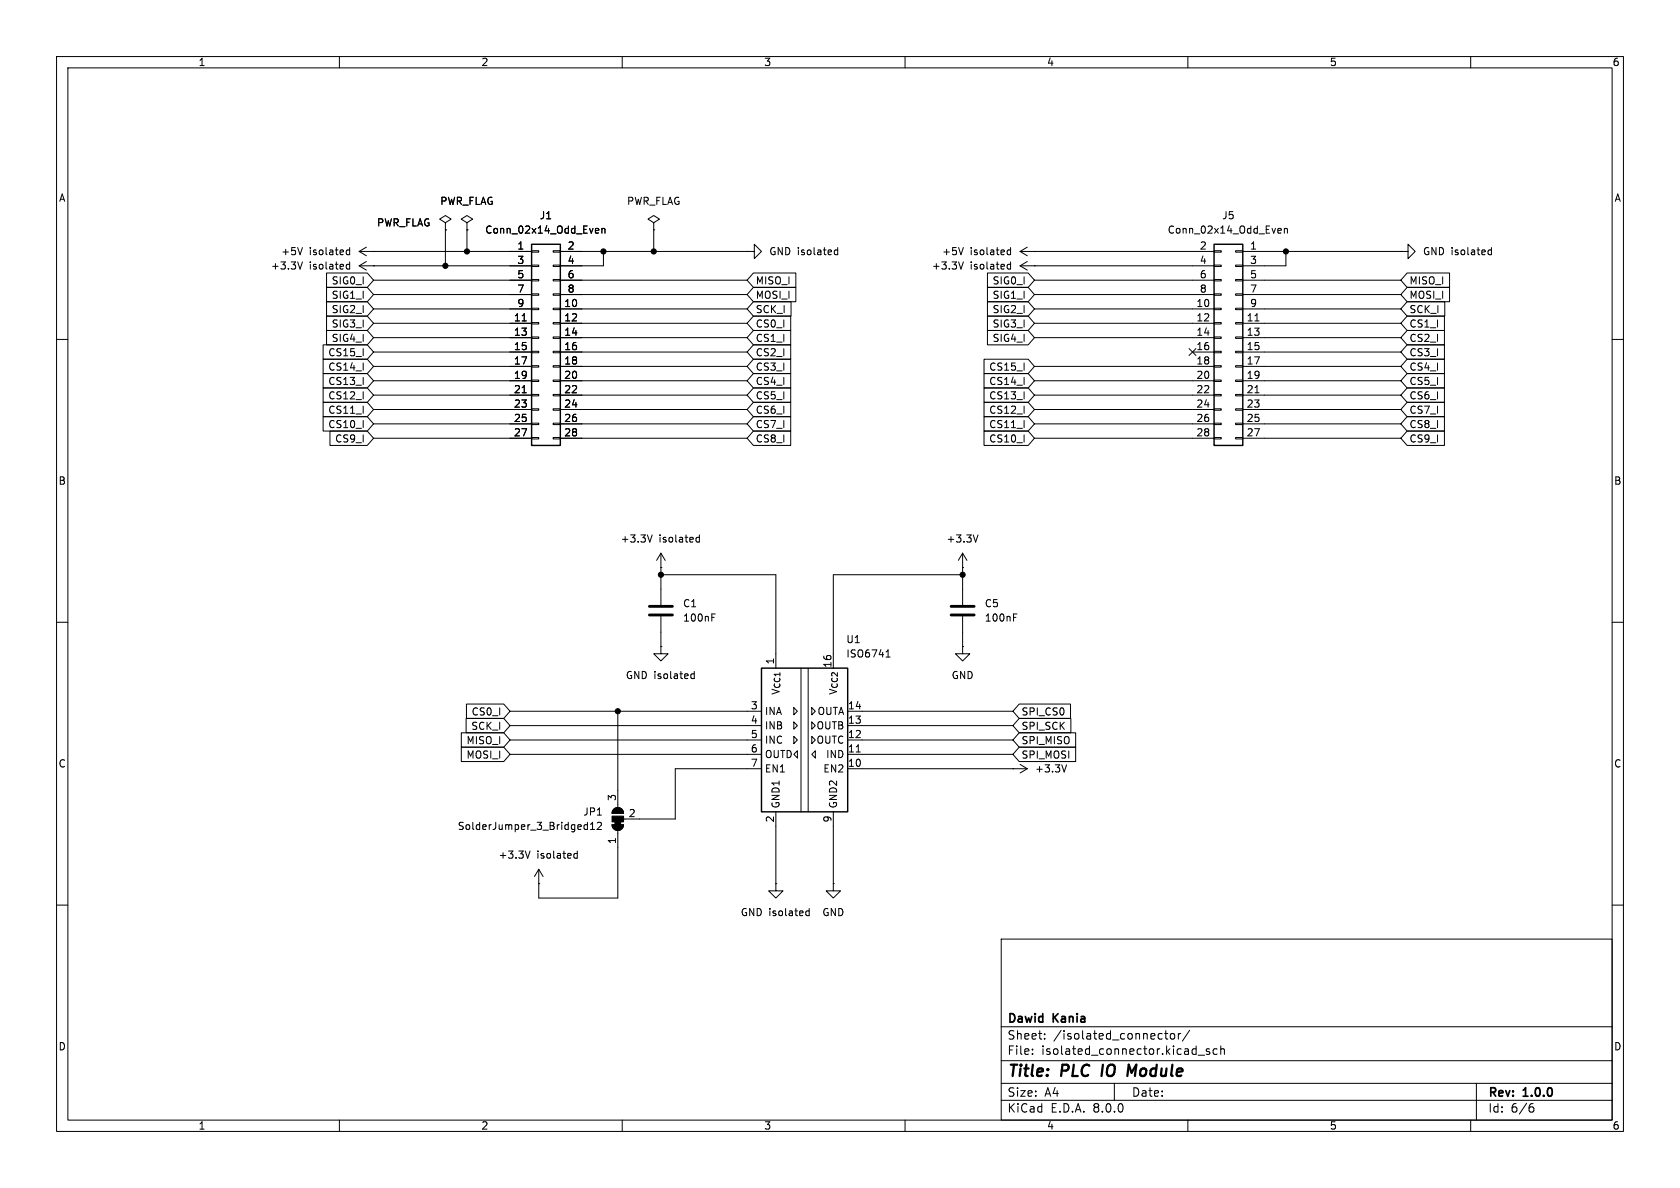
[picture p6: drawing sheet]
<svg xmlns="http://www.w3.org/2000/svg" width="297mm" height="210mm" viewBox="0 0 297 210" stroke-linecap="round" stroke-linejoin="round" font-family="sans-serif">
<g fill="none" stroke="#000" stroke-width=".18">
<path d="M10 10h277v190h-277zM12 12h273v186h-273zM60 10v2M110 10v2M160 10v2M210 10v2M260 10v2M78.7 39.4l1.1-.7-1.1-.6-1 .6 1 .7v1.2M82.5 39.4l1.1-.7-1.1-.6-1 .6 1 .7v1.2M115.6 39.4l1-.7-1-.6-1 .6 1 .7v1.2M10 60h2M53.5 43.8l-.5 1.2"/>
<path d="M53.5 46.3l-.5 1.3M57.7 53.3h7.2l1.1 1.3-1.1 1.3h-7.2zM57.7 48.3h7.2l1.1 1.2-1.1 1.3h-7.2zM57.7 58.4h7.2l1.1 1.3-1.1 1.3h-7.2zM57.7 55.9h7.2l1.1 1.3-1.1 1.2h-7.2zM57.7 50.8h7.2l1.1 1.3-1.1 1.2h-7.2zM61.3 44.9l.2 .1h.3M61.3 47.4l.2 .2 .3-.1M61.8 43.8v1.2M61.8 46.3v1.3M61.8 44.2h-.3l-.2 .1M61.8 46.8l-.3-.1-.2 .1"/>
<path d="M63.5 44.5l1.3 .7M63.5 44.5h30.5M63.5 47l1.3 .8M63.5 47h30.5M64.8 43.7l-1.3 .8M64.8 46.2l-1.3 .8M66 44.5h.1M66 47h.1M66 54.6h28M66 57.2h28M66 59.7h28M66 49.5h28"/>
<path d="M66 52.1h28M78.7 40.6h.1M78.7 40.6v6.4M82.5 40.6h.1M82.5 40.6v3.9M92.3 56.7h.7M94 59.6h1.2v.2h-1.2zM94 57h1.2v.3h-1.2zM94 54.5h1.2v.2h-1.2zM94 51.9h1.2v.3h-1.2zM94 49.4h1.2v.3h-1.2zM94 46.9h1.2v.2h-1.2z"/>
<path d="M94 44.3h1.2v.3h-1.2zM97.8 59.6h1.3v.2h-1.3zM97.8 57h1.3v.3h-1.3zM97.8 54.5h1.3v.2h-1.3zM97.8 51.9h1.3v.3h-1.3zM97.8 49.4h1.3v.3h-1.3zM97.8 46.9h1.3v.2h-1.3zM97.8 44.3h1.3v.3h-1.3zM99.1 44.5h33M99.1 54.6h33M99.1 57.2h33M99.1 59.7h33"/>
<path d="M99.1 49.5h33M99.1 52.1h33M105.4 40.4h.4l.1 .3-.6 .1M105.8 41.2h-.4M106.4 40.5l.2-.1h.3l.1 .8M106.4 40.4v.8M106.7 44.5v2.5h-7.6M115.6 40.6h.1M115.6 40.6v3.9M132.1 44.5h1.2v-1.3l1.3 1.3-1.3 1.2v-1.2M132.1 44.5h.1M133.2 50.8h7.5v2.5h-7.5l-1.1-1.2z"/>
<path d="M133.2 53.3h6.6v2.6h-6.6l-1.1-1.3zM133.2 55.9h6.6v2.5h-6.6l-1.1-1.2zM133.2 58.4h6.6v2.6h-6.6l-1.1-1.3zM133.2 48.3h7.5v2.5h-7.5l-1.1-1.3zM147.6 44.9l.1 .1h.4M148.1 44.2h-.4l-.1 .1M148.1 43.8v1.2M170.3 46.3l-.4 1.3M170.3 43.8l-.4 1.2M174.6 55.9h7.2l1.1 1.3-1.1 1.2h-7.2zM174.6 50.8h7.2l1.1 1.3-1.1 1.2h-7.2zM174.6 53.3h7.2l1.1 1.3-1.1 1.3h-7.2z"/>
<path d="M174.6 48.3h7.2l1.1 1.2-1.1 1.3h-7.2zM174.6 58.4h7.2l1.1 1.3-1.1 1.3h-7.2zM178.1 44.9l.2 .1h.4M178.1 47.4l.2 .2 .4-.1M178.7 44.2h-.4l-.2 .1M178.7 46.8l-.4-.1-.2 .1M178.7 43.8v1.2M178.7 46.3v1.3M180.3 44.5h34.3M180.3 47h34.3M180.3 47l1.3 .8M180.3 44.5l1.3 .7"/>
<path d="M181.6 46.2l-1.3 .8M181.6 43.7l-1.3 .8M182.9 47h.1M182.9 44.5h.1M182.9 54.6h31.7M182.9 57.2h31.7M182.9 59.7h31.7M182.9 49.5h31.7M182.9 52.1h31.7M214.6 59.6h1.3v.2h-1.3zM214.6 57h1.3v.3h-1.3zM214.6 54.5h1.3v.2h-1.3z"/>
<path d="M214.6 51.9h1.3v.3h-1.3zM214.6 49.4h1.3v.3h-1.3zM214.6 46.9h1.3v.2h-1.3zM214.6 44.3h1.3v.3h-1.3zM218.4 59.6h1.3v.2h-1.3zM218.4 57h1.3v.3h-1.3zM218.4 54.5h1.3v.2h-1.3zM218.4 51.9h1.3v.3h-1.3zM218.4 49.4h1.3v.3h-1.3zM218.4 46.9h1.3v.2h-1.3zM218.4 44.3h1.3v.3h-1.3zM219.7 44.5h27.9"/>
<path d="M219.7 54.6h27.9M219.7 57.2h27.9M219.7 59.7h27.9M219.7 49.5h27.9M219.7 52.1h27.9M221.9 56.7h.7M226.1 40.4h.4v.3l-.6 .1M226.5 41.2h-.4M227.1 40.5l.1-.1h.3l.1 .8M227.1 40.4v.8M227.3 44.5v2.5h-7.6M247.6 44.5h1.3v-1.3l1.3 1.3-1.3 1.2v-1.2"/>
<path d="M247.6 44.5h.1M248.8 48.3h7.5v2.5h-7.5l-1.2-1.3zM248.8 58.4h6.6v2.6h-6.6l-1.2-1.3zM248.8 50.8h7.5v2.5h-7.5l-1.2-1.2zM248.8 55.9h6.6v2.5h-6.6l-1.2-1.2zM248.8 53.3h6.6v2.6h-6.6l-1.2-1.3zM263.1 44.9l.2 .1h.4M263.7 44.2h-.4l-.2 .1M263.7 43.8v1.2M285 60h2M57.1 71.1h7.8l1.1 1.3-1.1 1.3h-7.8zM57.1 73.7h7.8l1.1 1.2-1.1 1.3h-7.8z"/>
<path d="M57.1 63.5h7.8l1.1 1.3-1.1 1.2h-7.8zM57.1 61h7.8l1.1 1.2-1.1 1.3h-7.8zM57.1 68.6h7.8l1.1 1.3-1.1 1.2h-7.8zM57.1 66h7.8l1.1 1.3-1.1 1.3h-7.8zM58.3 76.2h6.6l1.1 1.3-1.1 1.2h-6.6zM66 62.2h28M66 64.8h28M66 67.3h28M66 69.9h28M66 72.4h28M66 74.9h28M66 77.5h28"/>
<path d="M92.3 69.4h.7M94 77.3h1.2v.3h-1.2zM94 74.8h1.2v.3h-1.2zM94 72.3h1.2v.2h-1.2zM94 69.7h1.2v.3h-1.2zM94 67.2h1.2v.2h-1.2zM94 64.6h1.2v.3h-1.2zM94 62.1h1.2v.3h-1.2zM97.8 77.3h1.3v.3h-1.3zM97.8 74.8h1.3v.3h-1.3zM97.8 72.3h1.3v.2h-1.3zM97.8 69.7h1.3v.3h-1.3z"/>
<path d="M97.8 67.2h1.3v.2h-1.3zM97.8 64.6h1.3v.3h-1.3zM97.8 62.1h1.3v.3h-1.3zM99.1 62.2h33M99.1 64.8h33M99.1 67.3h33M99.1 69.9h33M99.1 72.4h33M99.1 74.9h33M99.1 77.5h33M133.2 76.2h6.6v2.5h-6.6l-1.1-1.2zM133.2 73.7h6.6v2.5h-6.6l-1.1-1.3z"/>
<path d="M133.2 61h6.6v2.5h-6.6l-1.1-1.3zM133.2 66h6.6v2.6h-6.6l-1.1-1.3zM133.2 68.6h6.6v2.5h-6.6l-1.1-1.2zM133.2 63.5h6.6v2.5h-6.6l-1.1-1.2zM133.2 71.1h6.6v2.6h-6.6l-1.1-1.3zM174 73.7h7.8l1.1 1.2-1.1 1.3h-7.8zM174 71.1h7.8l1.1 1.3-1.1 1.3h-7.8zM174 66h7.8l1.1 1.3-1.1 1.3h-7.8zM174 76.2h7.8l1.1 1.3-1.1 1.2h-7.8zM174 63.5h7.8l1.1 1.3-1.1 1.2h-7.8zM174 68.6h7.8l1.1 1.3-1.1 1.2h-7.8zM182.9 64.8h31.7"/>
<path d="M182.9 67.3h31.7M182.9 69.9h31.7M182.9 72.4h31.7M182.9 74.9h31.7M182.9 77.5h31.7M210.2 61.6l1.2 1.2M210.8 62.2h3.8M211.4 61.6l-1.2 1.2M214.6 77.3h1.3v.3h-1.3zM214.6 74.8h1.3v.3h-1.3zM214.6 72.3h1.3v.2h-1.3zM214.6 69.7h1.3v.3h-1.3z"/>
<path d="M214.6 67.2h1.3v.2h-1.3zM214.6 64.6h1.3v.3h-1.3zM214.6 62.1h1.3v.3h-1.3zM218.4 77.3h1.3v.3h-1.3zM218.4 74.8h1.3v.3h-1.3zM218.4 72.3h1.3v.2h-1.3zM218.4 69.7h1.3v.3h-1.3zM218.4 67.2h1.3v.2h-1.3zM218.4 64.6h1.3v.3h-1.3zM218.4 62.1h1.3v.3h-1.3zM219.7 62.2h27.9M219.7 64.8h27.9"/>
<path d="M219.7 67.3h27.9M219.7 69.9h27.9M219.7 72.4h27.9M219.7 74.9h27.9M219.7 77.5h27.9M221.9 69.4h.7M248.8 61h6.6v2.5h-6.6l-1.2-1.3zM248.8 63.5h6.6v2.5h-6.6l-1.2-1.2zM248.8 68.6h6.6v2.5h-6.6l-1.2-1.2zM248.8 66h6.6v2.6h-6.6l-1.2-1.3zM248.8 76.2h6.6v2.5h-6.6l-1.2-1.2zM248.8 73.7h6.6v2.5h-6.6l-1.2-1.3z"/>
<path d="M248.8 71.1h6.6v2.6h-6.6l-1.2-1.3zM115.3 94.6l-.4 1.2M116.8 97.8v9.1M116.8 97.8l-.7 1.3M116.8 97.8l.8 1.3M123.1 95.7l.2 .1h.3M123.6 94.6v1.2M123.6 95h-.3l-.2 .1M170.2 97.8l-.8 1.3M170.2 97.8v9.1M170.2 97.8l.7 1.3M172.9 94.6l-.4 1.2"/>
<path d="M10 110h2M116.8 100.3h.1M116.8 114.3v1.3h1.3l-1.3 1.2-1.2-1.2h1.2M116.8 114.3h.1M116.8 109v5.3M116.8 101.6h20.4v14M122.2 119.8l.2 .2 .3-.1M122.7 118.7v1.3M122.7 119.2l-.3-.1-.2 .1M125.8 109.1h.5M125.8 108.5h.6M141.6 118.1v25.4"/>
<path d="M142.9 118.1v25.4M156.6 116.1h.8M156.8 115.2l.2-.3v1.2M170.2 100.3h.1M170.2 114.3v1.3h1.2l-1.2 1.2-1.3-1.2h1.3M170.2 114.3h.1M170.2 101.6h-22.9v14M170.2 109v5.3M179.2 109.1h.4M179.2 108.5h.6M285 110h2M81.6 132.1h7.5l1.1 1.3-1.1 1.2h-7.5z"/>
<path d="M81.6 129.5h7.5l1.1 1.3-1.1 1.3h-7.5zM82.4 127h6.7l1.1 1.3-1.1 1.2h-6.7zM82.5 124.5h6.6l1.1 1.2-1.1 1.3h-6.6zM90.2 133.4h44.4M90.2 130.8h44.4M90.2 128.3h44.4M90.2 125.7h44.4M109.2 125.7v17M134.6 135.9h-15.2v8.9h-9.2M140.3 130.2l.7 .6-.7 .6zM140.3 127.6l.7 .7-.7 .6zM140.3 125.1l.7 .6-.7 .7z"/>
<path d="M140.3 133.4l.7-.7v1.3zM143.5 130.2l.6 .6-.6 .6zM143.5 127.6l.6 .7-.6 .6zM143.5 125.1l.6 .6-.6 .7zM143.5 133.4l.6-.7v1.3zM149.9 135.9h31.7M149.9 133.4h29.2M149.9 130.8h29.2M149.9 128.3h29.2M149.9 125.7h29.2M151.4 132.9h.7M179.1 135.9h.1"/>
<path d="M180.2 127h9.1v2.5h-9.1l-1.1-1.2zM180.2 129.5h10v2.6h-10l-1.1-1.3zM180.2 124.5h9.1v2.5h-9.1l-1.1-1.3zM180.2 132.1h10v2.5h-10l-1.1-1.2zM180.3 135.1l1.3 .8M181.6 135.9l-1.3 .8M188.6 135.2l-.5 1.3M10 160h2M93.7 150.4l-.4 1.3M95.2 156.2h.1M95.2 153.7l-.7 1.2M95.2 153.7l.8 1.2"/>
<path d="M101.5 151.6l.2 .1 .4-.1M102.1 150.4v1.3M102.1 150.9h-.4l-.2 .1M103.4 146.6h.4M103.4 145.8h.4M103.8 145.4v1.2M104.4 146.6h.7M104.4 145.7l.4-.3v1.2M105.6 145.5l.5-.1 .2 .3-.8 .9h.8M108.2 145.8h2a1.02 1.02 0 0 1-1 1 1.02 1.02 0 0 1-1-1zM108.5 143.1a1.02 1.02 0 0 1 1.1-.3 1.02 1.02 0 0 1 .6 1h-2zM109.2 146.8v12h-14v-5.1"/>
<path d="M137.2 156.2v1.3h1.2l-1.2 1.3-1.3-1.3h1.3M137.2 156.2h.1M137.2 143.5v12.7M147.3 156.2v1.3h1.3l-1.3 1.3-1.3-1.3h1.3M147.3 156.2h.1M147.3 143.5v12.7M285 160h2M142.5 161.7l.2 .2 .4-.1M143.1 160.6v1.3M143.1 161.1l-.4-.1-.2 .1M177 166h108v32h-108zM60 198v2"/>
<path d="M110 198v2M160 198v2M177 194.5h108M177 191.5h108M177 187.5h108M177 181.5h108M182.5 186.3v.1M182.5 185.5v.1M184.7 183.6v.1M184.7 182.8v.1M197 191.5v3M205.9 182.7h.6"/>
<path d="M206.1 182.2v1.3l.4 .2M207 182.8l.2-.1 .4 .1 .1 .6-.2 .2-.3 .1-.2-.1zM208.3 182.7v1M208.7 182.7l-.2 .1-.2 .2M210 198v2M210.3 182.1l-1.3 2M211.8 186.5h1.2M213.8 185.5l-.3-.1-.3 .2 .1 .2 .5 .2v.3h-.6M215.2 185.5l-.5-.1-.2 .3v.4l.1 .2h.6M215.8 185.5l.2-.1 .4 .1 .1 .9M215.8 184.9v1.5M260 198v2"/>
<path d="M261 191.5v6.5M270.6 195.7h.3l.3 .3-.1 .5-.5 .1M271 195.1l-.4 .1"/>
</g>
<path d="M195 188.2l-.3 2M199.6 188.2l.4 1.4 .9-1.4" fill="none" stroke="#000" stroke-width=".4"/>
<path d="M114.8 108.7h4.1M114.8 107.2h4.1M168.1 108.7h4.1M168.1 107.2h4.1" fill="none" stroke="#000" stroke-width=".51"/>
<path d="M94 43.2h5.1v35.5h-5.1zM214.6 43.2h5.1v35.5h-5.1zM134.6 118.1h15.3v25.4h-15.3z" fill="none" stroke="#000" stroke-width=".25"/>
<g fill="#000" stroke="#000" stroke-width=".18">
<path d="M108.2 145.8h2a1.02 1.02 0 0 1-1 1 1.02 1.02 0 0 1-1-1zM108.2 144.3h2v1h-2zM108.7 145.3h1v.5h-1zM108.5 143.1a1.02 1.02 0 0 1 1.1-.3 1.02 1.02 0 0 1 .6 1h-2z"/>
<circle cx="78.7" cy="47" r=".46"/>
<circle cx="82.5" cy="44.5" r=".46"/>
<circle cx="106.7" cy="44.5" r=".46"/>
<circle cx="115.6" cy="44.5" r=".46"/>
<circle cx="227.3" cy="44.5" r=".46"/>
<circle cx="116.8" cy="101.6" r=".46"/>
<circle cx="170.2" cy="101.6" r=".46"/>
<circle cx="109.2" cy="125.7" r=".46"/>
</g>
<g font-size="2.8">
<text x="178" y="190.9">Title:</text>
<text x="187.7" y="190.9">PLC</text>
<text x="195.6" y="190.9">IO</text>
<text x="201" y="190.9">Module</text>
</g>
<g font-size="2.1">
<text x="178" y="184">Sheet:</text>
<text x="178" y="181.2">Dawid</text>
<text x="186.2" y="184">/isolated_connector/</text>
<text x="186.2" y="181.2">Kania</text>
<text x="178" y="186.7">File:</text>
<text x="184.1" y="186.7">isolated_connector.kicad_sch</text>
<text x="178" y="196.9">KiCad</text>
<text x="178" y="194.1">Size:</text>
<text x="184.7" y="194.1">A4</text>
<text x="185.7" y="196.9">E.D.A.</text>
<text x="193.3" y="196.9">8.0.0</text>
<text x="200" y="194.1">Date:</text>
<text x="263" y="194.3">Rev:</text>
<text x="263" y="196.9">Id:</text>
<text x="267.1" y="196.9">6/6</text>
<text x="269.4" y="194.3">1.0.0</text>
</g>
<g font-size="1.8">
<text x="35" y="11.9">1</text>
<text x="85" y="11.9">2</text>
<text x="135" y="11.9">3</text>
<text x="185" y="11.9">4</text>
<text x="235" y="11.9">5</text>
<text x="285" y="11.9">6</text>
<text x="10.3" y="35.9">A</text>
<text x="285.3" y="35.9">A</text>
<text x="66.6" y="40.2">PWR_FLAG</text>
<text x="77.7" y="36.4">PWR_FLAG</text>
<text x="85.7" y="41.5">Conn_02x14_Odd_Even</text>
<text x="95.3" y="39">J1</text>
<text x="110.8" y="36.4">PWR_FLAG</text>
<text x="206.3" y="41.5">Conn_02x14_Odd_Even</text>
<text x="216" y="39">J5</text>
<text x="47.8" y="47.9">+3.3V</text>
<text x="49.6" y="45.3">+5V</text>
<text x="54.7" y="45.3">isolated</text>
<text x="54.7" y="47.9">isolated</text>
<text x="91.4" y="44.2">1</text>
<text x="91.4" y="46.7">3</text>
<text x="100.3" y="44.2">2</text>
<text x="100.3" y="46.7">4</text>
<text x="135.9" y="45.3">GND isolated</text>
<text x="164.6" y="47.9">+3.3V</text>
<text x="166.5" y="45.3">+5V</text>
<text x="171.5" y="45.3">isolated</text>
<text x="171.5" y="47.9">isolated</text>
<text x="212" y="44.2">2</text>
<text x="212" y="46.7">4</text>
<text x="220.9" y="44.2">1</text>
<text x="220.9" y="46.7">3</text>
<text x="251.5" y="45.3">GND isolated</text>
<text x="58.5" y="50.5">SIG0_I</text>
<text x="58.5" y="53">SIG1_I</text>
<text x="91.4" y="49.3">5</text>
<text x="91.4" y="51.8">7</text>
<text x="100.3" y="49.3">6</text>
<text x="100.3" y="51.8">8</text>
<text x="133.5" y="53">MOSI_I</text>
<text x="133.5" y="50.5">MISO_I</text>
<text x="175.4" y="53">SIG1_I</text>
<text x="175.4" y="50.5">SIG0_I</text>
<text x="212" y="49.3">6</text>
<text x="212" y="51.8">8</text>
<text x="220.9" y="49.3">5</text>
<text x="220.9" y="51.8">7</text>
<text x="249.1" y="50.5">MISO_I</text>
<text x="249.1" y="53">MOSI_I</text>
<text x="58.5" y="55.6">SIG2_I</text>
<text x="58.5" y="58.1">SIG3_I</text>
<text x="90.8" y="56.9">11</text>
<text x="90.8" y="59.4">13</text>
<text x="91.4" y="54.4">9</text>
<text x="99.7" y="54.4">10</text>
<text x="99.7" y="56.9">12</text>
<text x="99.7" y="59.4">14</text>
<text x="133.5" y="55.6">SCK_I</text>
<text x="133.5" y="58.1">CS0_I</text>
<text x="175.4" y="58.1">SIG3_I</text>
<text x="175.4" y="55.6">SIG2_I</text>
<text x="211.4" y="54.4">10</text>
<text x="211.4" y="56.9">12</text>
<text x="211.4" y="59.4">14</text>
<text x="220.3" y="56.9">11</text>
<text x="220.3" y="59.4">13</text>
<text x="220.9" y="54.4">9</text>
<text x="249.1" y="58.1">CS1_I</text>
<text x="249.1" y="55.6">SCK_I</text>
<text x="57.9" y="65.7">CS14_I</text>
<text x="57.9" y="63.2">CS15_I</text>
<text x="58.5" y="60.6">SIG4_I</text>
<text x="90.8" y="62">15</text>
<text x="90.8" y="64.5">17</text>
<text x="99.7" y="62">16</text>
<text x="99.7" y="64.5">18</text>
<text x="133.5" y="63.2">CS2_I</text>
<text x="133.5" y="60.6">CS1_I</text>
<text x="133.5" y="65.7">CS3_I</text>
<text x="174.8" y="65.7">CS15_I</text>
<text x="175.4" y="60.6">SIG4_I</text>
<text x="211.4" y="62">16</text>
<text x="211.4" y="64.5">18</text>
<text x="220.3" y="62">15</text>
<text x="220.3" y="64.5">17</text>
<text x="249.1" y="60.6">CS2_I</text>
<text x="249.1" y="63.2">CS3_I</text>
<text x="249.1" y="65.7">CS4_I</text>
<text x="57.9" y="70.8">CS12_I</text>
<text x="57.9" y="68.3">CS13_I</text>
<text x="90.8" y="67.1">19</text>
<text x="90.8" y="69.6">21</text>
<text x="99.7" y="67.1">20</text>
<text x="99.7" y="69.6">22</text>
<text x="133.5" y="68.3">CS4_I</text>
<text x="133.5" y="70.8">CS5_I</text>
<text x="174.8" y="68.3">CS14_I</text>
<text x="174.8" y="70.8">CS13_I</text>
<text x="211.4" y="67.1">20</text>
<text x="211.4" y="69.6">22</text>
<text x="220.3" y="67.1">19</text>
<text x="220.3" y="69.6">21</text>
<text x="249.1" y="70.8">CS6_I</text>
<text x="249.1" y="68.3">CS5_I</text>
<text x="57.9" y="73.3">CS11_I</text>
<text x="57.9" y="75.9">CS10_I</text>
<text x="90.8" y="72.1">23</text>
<text x="90.8" y="74.7">25</text>
<text x="90.8" y="77.2">27</text>
<text x="99.7" y="72.1">24</text>
<text x="99.7" y="74.7">26</text>
<text x="99.7" y="77.2">28</text>
<text x="133.5" y="75.9">CS7_I</text>
<text x="133.5" y="73.3">CS6_I</text>
<text x="174.8" y="75.9">CS11_I</text>
<text x="174.8" y="73.3">CS12_I</text>
<text x="211.4" y="72.1">24</text>
<text x="211.4" y="74.7">26</text>
<text x="211.4" y="77.2">28</text>
<text x="220.3" y="72.1">23</text>
<text x="220.3" y="74.7">25</text>
<text x="220.3" y="77.2">27</text>
<text x="249.1" y="75.9">CS8_I</text>
<text x="249.1" y="73.3">CS7_I</text>
<text x="59.1" y="78.4">CS9_I</text>
<text x="133.5" y="78.4">CS8_I</text>
<text x="174.8" y="78.4">CS10_I</text>
<text x="249.1" y="78.4">CS9_I</text>
<text x="10.3" y="85.9">B</text>
<text x="285.3" y="85.9">B</text>
<text x="109.6" y="96.1">+3.3V</text>
<text x="116.5" y="96.1">isolated</text>
<text x="167.2" y="96.1">+3.3V</text>
<text x="120.7" y="107.5">C1</text>
<text x="174" y="107.5">C5</text>
<text x="120.7" y="110.1">100nF</text>
<text x="149.5" y="113.9">U1</text>
<text x="174" y="110.1">100nF</text>
<text x="136.9" y="117.5" transform="rotate(-90 136.9 117.5)">1</text>
<text x="147.1" y="118.2" transform="rotate(-90 147.1 118.2)">16</text>
<text x="149.5" y="116.4">ISO6741</text>
<text x="110.5" y="120.2">GND isolated</text>
<text x="132.6" y="125.5">3</text>
<text x="138" y="123" transform="rotate(-90 138 123)">V_{CC1}</text>
<text x="148.2" y="123" transform="rotate(-90 148.2 123)">V_{CC2}</text>
<text x="149.8" y="125.5">14</text>
<text x="168.1" y="120.2">GND</text>
<text x="82.4" y="131.8">MISO_I</text>
<text x="83.2" y="129.2">SCK_I</text>
<text x="83.3" y="126.7">CS0_I</text>
<text x="132.6" y="128">4</text>
<text x="132.6" y="130.6">5</text>
<text x="135.1" y="126.6">INA</text>
<text x="135.1" y="129.1">INB</text>
<text x="135.1" y="131.7">INC</text>
<text x="144.3" y="131.7">OUTC</text>
<text x="144.3" y="129.1">OUTB</text>
<text x="144.4" y="126.6">OUTA</text>
<text x="149.8" y="130.6">12</text>
<text x="149.8" y="128">13</text>
<text x="180.5" y="129.2">SPI_SCK</text>
<text x="180.5" y="131.8">SPI_MISO</text>
<text x="180.5" y="126.7">SPI_CS0</text>
<text x="10.3" y="135.9">C</text>
<text x="82.4" y="134.3">MOSI_I</text>
<text x="132.6" y="133.1">6</text>
<text x="132.6" y="135.6">7</text>
<text x="135.1" y="134.2">OUTD</text>
<text x="135.1" y="136.8">EN1</text>
<text x="145.5" y="136.8">EN2</text>
<text x="145.9" y="134.2">IND</text>
<text x="149.8" y="135.6">10</text>
<text x="149.8" y="133.1">11</text>
<text x="180.5" y="134.3">SPI_MOSI</text>
<text x="182.9" y="136.8">+3.3V</text>
<text x="285.3" y="135.9">C</text>
<text x="109" y="141.7" transform="rotate(-90 109 141.7)">3</text>
<text x="138" y="143" transform="rotate(-90 138 143)">GND1</text>
<text x="148.2" y="143" transform="rotate(-90 148.2 143)">GND2</text>
<text x="80.8" y="146.9">SolderJumper_3_Bridged12</text>
<text x="103" y="144.4">JP1</text>
<text x="109" y="149.3" transform="rotate(-90 109 149.3)">1</text>
<text x="111.1" y="144.5">2</text>
<text x="136.9" y="145.5" transform="rotate(-90 136.9 145.5)">2</text>
<text x="147.1" y="145.5" transform="rotate(-90 147.1 145.5)">9</text>
<text x="88" y="152">+3.3V</text>
<text x="94.9" y="152">isolated</text>
<text x="130.9" y="162.2">GND isolated</text>
<text x="145.3" y="162.2">GND</text>
<text x="10.3" y="185.9">D</text>
<text x="285.3" y="185.9">D</text>
<text x="35" y="199.9">1</text>
<text x="85" y="199.9">2</text>
<text x="135" y="199.9">3</text>
<text x="185" y="199.9">4</text>
<text x="235" y="199.9">5</text>
<text x="285" y="199.9">6</text>
</g>
</svg>
